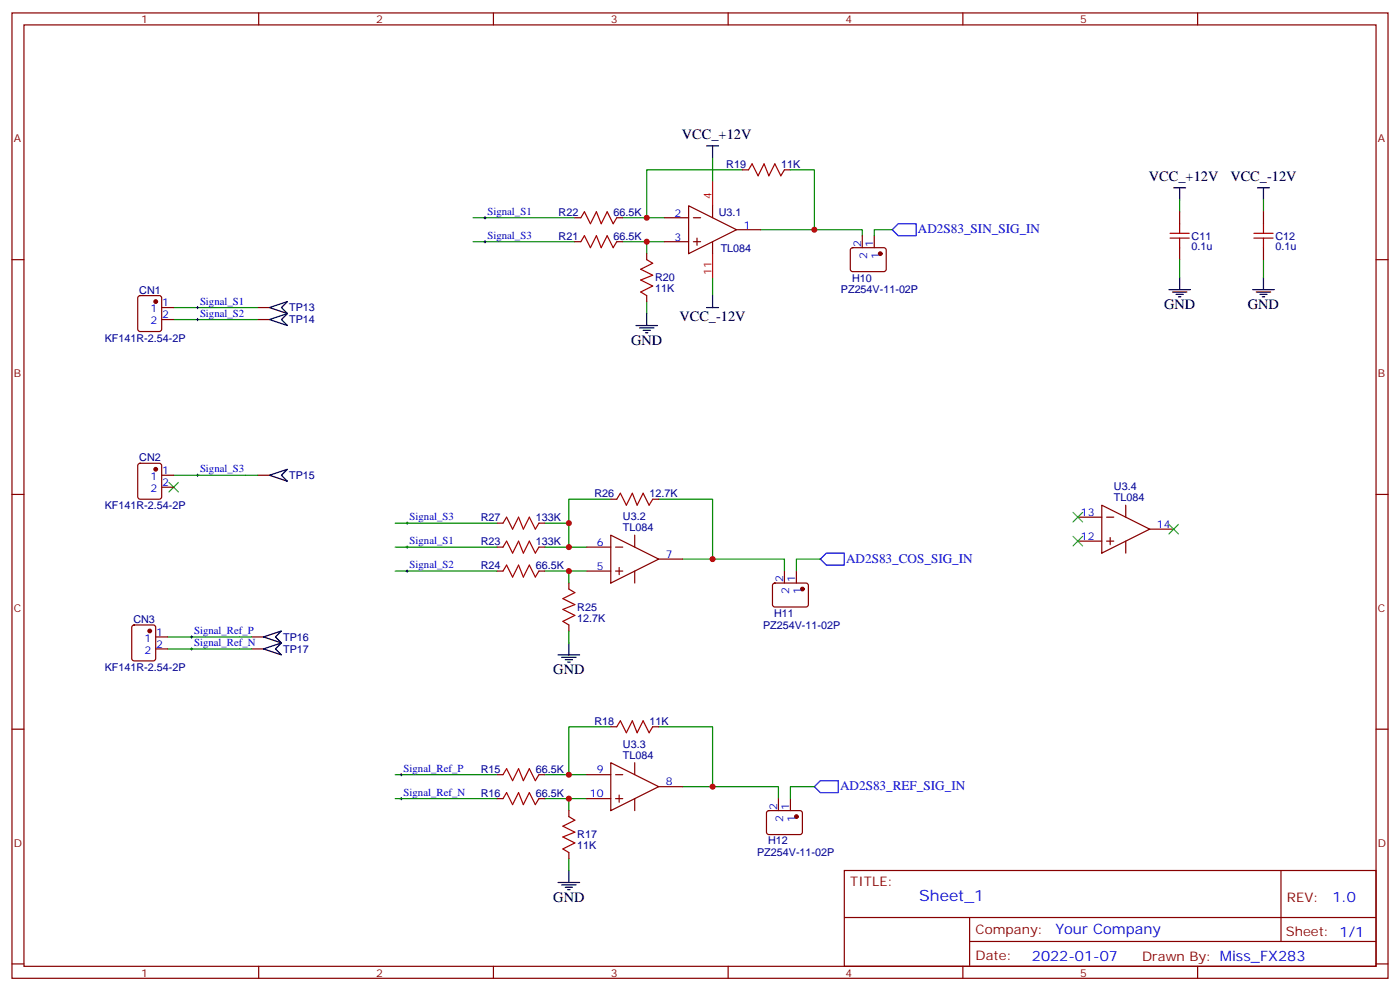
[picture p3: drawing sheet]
<svg xmlns="http://www.w3.org/2000/svg" width="412mm" height="292mm" viewBox="0 0 412 292" stroke-linecap="round" stroke-linejoin="round" font-family="sans-serif">
<g fill="none" stroke="#870000" stroke-width=".35">
<path d="M3.5 3.8h405.4v284.3h-405.4zM7.1 7.3h398.2v277.3h-398.2zM76.2 3.8v3.5M145.3 3.8v3.5M214.5 3.8v3.5M283.6 3.8v3.5M352.8 3.8v3.5M218.7 50h1.8M231.1 50h1.7M3.5 76.5h3.6M169.3 64.1h1.8M169.3 71.2h1.8"/>
<path d="M181.7 64.1h1.7M181.7 71.2h1.7M190.5 74.7v1.8M195.8 64.1h7M195.8 71.2h7M202.8 60.6l14.2 7.1-14.2 7zM204.3 64.1h2.1M204.3 71.2h2.1M205.3 70.1v2.1M209.9 60.6v3.5M209.9 71.2v3.5M217 67.7h7"/>
<path d="M250.7 73.2l.5-.2h9.4l.5 .7-.1 5.9-.7 .4-9.4-.1-.4-.6v-5.6zM254 69.4v3.6M257.5 69.4v3.6M347.5 62.4v3.5M347.5 73v3.5M372.2 62.4v3.5M372.2 73v3.5M405.3 76.5h3.6M40.8 87.3l.5-.2h5.6l.7 .4v9.4l-.4 .7h-5.9l-.7-.4v-9.4zM47.6 90.6h3.6M47.6 94.1h3.6M75.8 90.6h3.6"/>
<path d="M75.8 94.1h3.6M190.5 87.1v1.7M40.8 136.7l.5-.2h5.6l.7 .4v9.4l-.4 .7h-5.9l-.7-.4v-9.4zM47.6 140h3.6M75.8 140h3.6M3.5 145.6h3.6M47.6 143.5h3.6M146.4 154.1h1.8M158.7 154.1h1.8M179.9 157.6l14.1 7.1-14.1 7zM179.9 147h1.8M187 157.6v3.5"/>
<path d="M192.3 147h1.7M317.5 152.3h7.1M317.5 159.4h7.1M324.6 148.8l14.1 7.1-14.1 7zM326 152.3h2.1M326 159.4h2.1M327 158.3v2.1M331.6 148.8v3.5M331.6 159.4v3.5M338.7 155.9h7M405.3 145.6h3.6M146.4 161.1h1.8"/>
<path d="M146.4 168.2h1.8M158.7 161.1h1.8M158.7 168.2h1.8M167.6 171.7v1.8M172.9 161.1h7M172.9 168.2h7M181.3 161.1h2.1M181.3 168.2h2.1M182.4 167.1v2.2M187 168.2v3.5M194 164.7h7.1M227.8 171.9l.4-.2 9.5 .1 .4 .6v6l-.7 .4-9.4-.1-.5-.6v-5.7z"/>
<path d="M231.1 168.2v3.5M234.6 168.2v3.5M39 184.3l.5-.2h5.7l.6 .4 .1 9.5-.5 .6-5.9 .1-.6-.5-.1-9.4zM45.9 187.6h3.5M45.9 191.1h3.5M74.1 187.6h3.5M74.1 191.1h3.5M167.6 184.1v1.7M3.5 214.8h3.6M179.9 214.1h1.8M192.3 214.1h1.7M405.3 214.8h3.6"/>
<path d="M146.4 228.2h1.8M146.4 235.2h1.8M158.7 228.2h1.8M158.7 235.2h1.8M167.6 238.8v1.7M172.9 228.2h7M172.9 235.2h7M179.9 224.6l14.1 7.1-14.1 7.1zM181.3 228.2h2.1M181.3 235.2h2.1M182.4 234.2v2.1M187 224.6v3.6"/>
<path d="M187 235.2v3.6M194 231.7h7.1M226 239l.5-.2h9.4l.5 .7-.1 5.9-.6 .4-9.5-.1-.4-.6v-5.6zM229.3 235.2v3.6M232.8 235.2v3.6M167.6 251.1v1.8M248.7 256.4h156.6v28.2h-156.6zM377.3 256.4v20.9M248.7 270.2h156.5M285.6 277.3h119.6M285.6 270.2v14.2M3.5 283.9h3.6"/>
<path d="M76.2 284.6v3.5M145.3 284.6v3.5M214.5 284.6v3.5M283.6 284.6v3.5M352.8 284.6v3.5M405.3 283.9h3.6"/>
</g>
<g fill="none" stroke="#008700" stroke-width=".35">
<path d="M209.9 46.5v7.1M218.7 50h-28.2v14.1M232.8 50h7.1v17.7M347.5 58.8v3.6M372.2 58.8v3.6M139.3 64.1h30M139.3 71.2h30M183.4 64.1h12.4M183.4 71.2h12.4M190.5 71.2v3.5M224 67.7h30v1.7M262.8 67.7h-5.3v1.7"/>
<path d="M347.5 76.5v5.3M372.2 76.5v5.3M51.2 90.6h24.6M51.2 94.1h24.6M190.5 88.8v3.6M209.9 81.8v5.3M51.2 140h24.6M116.4 154.1h30M160.5 154.1h7.1M179.9 147h-12.3v14.1M194 147h15.9v17.7h-8.8M116.4 168.2h30"/>
<path d="M116.4 161.1h30M160.5 168.2h12.4M160.5 161.1h12.4M167.6 168.2v3.5M209.9 164.7h21.2v3.5M241.7 164.7h-7.1v3.5M49.4 187.6h24.7M49.4 191.1h24.7M167.6 185.8v3.6M179.9 214.1h-12.3v14.1M194 214.1h15.9v17.6h-8.8M116.4 228.2h30"/>
<path d="M116.4 235.2h30M160.5 228.2h12.4M160.5 235.2h12.4M167.6 235.2v3.6M209.9 231.7h19.4v3.5M239.9 231.7h-7.1v3.5M167.6 252.9v3.5"/>
</g>
<g fill="none" stroke="#000" stroke-width=".29">
<path d="M142.5 64.1h.7M142.5 71.2h.7M142.9 63.8v.7M142.9 70.8v.7M57.9 90.6h.7M57.9 94.1h.7M58.2 90.2v.7M58.2 93.8v.7M57.9 140h.7M58.2 139.6v.7M119.6 154.1h.7M119.9 153.7v.7"/>
<path d="M119.6 161.1h.7M119.6 168.2h.7M119.9 160.8v.7M119.9 167.9v.7M56.1 187.6h.7M56.1 191.1h.7M56.4 187.3v.7M56.4 190.8v.7M117.8 228.2h.7M117.8 235.2h.7M118.2 227.8v.7M118.2 234.9v.7"/>
</g>
<g fill="none" stroke="#000" stroke-width=".35">
<path d="M208.1 43h3.6M209.9 43v3.5M345.7 55.3h3.5M347.5 55.3v3.5M370.4 55.3h3.5M372.2 55.3v3.5M79.4 90.6l5.3-1.8-1.8 1.8 1.8 1.8zM79.4 94.1l5.3-1.7-1.8 1.7 1.8 1.8zM187.3 95.9h6.4M188.4 96.6h4.2M189.4 97.3h2.2M190.1 98h.8"/>
<path d="M190.5 92.4v3.5M208.1 90.6h3.6M209.9 87.1v3.5M344.3 85.3h6.4M345.4 86h4.2M346.4 86.7h2.1M347.1 87.4h.7M347.5 81.8v3.5M369 85.3h6.4M370.1 86h4.2M371.1 86.7h2.1M371.8 87.4h.7"/>
<path d="M372.2 81.8v3.5M79.4 140l5.3-1.8-1.8 1.8 1.8 1.7zM77.6 187.6l5.3-1.8-1.8 1.8 1.8 1.8zM77.6 191.1l5.3-1.7-1.8 1.7 1.8 1.8zM164.4 192.9h6.3M165.5 193.6h4.2M166.5 194.3h2.1M167.2 195h.7M167.6 189.4v3.5M164.4 259.9h6.3M167.6 256.4v3.5M165.5 260.6h4.2"/>
<path d="M166.5 261.3h2.1M167.2 262h.7"/>
</g>
<path d="M49.7 142.1l2.9 2.8M52.6 142.1l-2.9 2.8M316.1 150.9l2.8 2.8M316.1 158l2.8 2.8M318.9 150.9l-2.8 2.8M318.9 158l-2.8 2.8M344.3 154.4l2.8 2.9M347.1 154.4l-2.8 2.9" fill="none" stroke="#3c3" stroke-width=".35"/>
<g fill="#870000" stroke="#870000" stroke-width=".35">
<circle cx="45.9" cy="88.8" r=".53"/>
<circle cx="45.9" cy="138.2" r=".53"/>
<circle cx="44.1" cy="185.8" r=".53"/>
<circle cx="259.3" cy="74.7" r=".53"/>
<circle cx="236.4" cy="173.5" r=".53"/>
<circle cx="234.6" cy="240.5" r=".53"/>
</g>
<g fill="none" stroke="#a10000" stroke-width=".35">
<path d="M220.5 50l1-1.7 1.8 3.5 1.8-3.5 1.4 3.5 1.7-3.5 1.8 3.5 1.1-1.8M171.1 71.2l1.1-1.8 1.7 3.6 1.8-3.6 1.4 3.6 1.8-3.6 1.7 3.6 1.1-1.8M171.1 64.1l1.1-1.7 1.7 3.5 1.8-3.5 1.4 3.5 1.8-3.5 1.7 3.5 1.1-1.8M190.5 76.5l1.8 1-3.6 1.8 3.6 1.8-3.6 1.4 3.6 1.7-3.6 1.8 1.8 1.1M344.7 70.1h5.6M344.7 68.7h5.6M347.5 65.9v2.8M347.5 70.1v2.9M369.4 70.1h5.6M369.4 68.7h5.6M372.2 65.9v2.8M372.2 70.1v2.9"/>
<path d="M148.2 154.1l1-1.8 1.8 3.6 1.8-3.6 1.4 3.6 1.7-3.6 1.8 3.6 1-1.8M181.7 147l1-1.7 1.8 3.5 1.8-3.5 1.4 3.5 1.7-3.5 1.8 3.5 1.1-1.8M148.2 161.1l1-1.7 1.8 3.5 1.8-3.5 1.4 3.5 1.7-3.5 1.8 3.5 1-1.8M148.2 168.2l1-1.8 1.8 3.6 1.8-3.6 1.4 3.6 1.7-3.6 1.8 3.6 1-1.8M167.6 173.5l1.7 1.1-3.5 1.7 3.5 1.8-3.5 1.4 3.5 1.8-3.5 1.7 1.8 1.1M181.7 214.1l1-1.8 1.8 3.5 1.8-3.5 1.4 3.5 1.7-3.5 1.8 3.5 1.1-1.7M148.2 228.2l1-1.8 1.8 3.5 1.8-3.5 1.4 3.5 1.7-3.5 1.8 3.5 1-1.7M148.2 235.2l1-1.7 1.8 3.5 1.8-3.5 1.4 3.5 1.7-3.5 1.8 3.5 1-1.8M167.6 240.5l1.7 1.1-3.5 1.7 3.5 1.8-3.5 1.4 3.5 1.8-3.5 1.7 1.8 1.1"/>
</g>
<path d="M209.9 53.6v7M209.9 74.7v7.1" fill="none" stroke="#f00" stroke-width=".35"/>
<path d="M262.8 67.7l1.8-1.8h5.3v3.5h-5.3zM241.7 164.7l1.7-1.8h5.3v3.5h-5.3zM239.9 231.7l1.8-1.8h5.2v3.6h-5.2z" fill="none" stroke="#00f" stroke-width=".35"/>
<g fill="#c00">
<circle cx="167.6" cy="235.2" r=".88"/>
<circle cx="167.6" cy="228.2" r=".88"/>
<circle cx="190.5" cy="64.1" r=".88"/>
<circle cx="190.5" cy="71.2" r=".88"/>
<circle cx="209.9" cy="231.7" r=".88"/>
<circle cx="209.9" cy="164.7" r=".88"/>
<circle cx="167.6" cy="168.2" r=".88"/>
<circle cx="167.6" cy="161.1" r=".88"/>
<circle cx="167.6" cy="154.1" r=".88"/>
<circle cx="239.9" cy="67.7" r=".88"/>
</g>
<text font-size="4.6" fill="#00f" x="270.8" y="265.4">Sheet_1</text>
<g font-size="4.2">
<text x="200.9" y="40.9">VCC_+12V</text>
<text x="338.4" y="53.2">VCC_+12V</text>
<text x="362.4" y="53.2">VCC_-12V</text>
<text x="200.1" y="94.6">VCC_-12V</text>
<text x="342.9" y="90.9">GND</text>
<text x="367.6" y="90.9">GND</text>
<text x="185.9" y="101.5">GND</text>
<text x="163" y="198.5">GND</text>
<text x="163" y="265.6">GND</text>
</g>
<g font-size="4.2" fill="#00f">
<text x="392.5" y="265.7">1.0</text>
<text x="310.9" y="275.2">Your Company</text>
<text x="304" y="283">2022-01-07</text>
</g>
<g font-size="3.9" fill="#00f">
<text x="270.4" y="68.7">AD2S83_SIN_SIG_IN</text>
<text x="249.2" y="165.7">AD2S83_COS_SIG_IN</text>
<text x="247.5" y="232.8">AD2S83_REF_SIG_IN</text>
</g>
<g font-size="3.9" fill="#800">
<text x="250.5" y="261">TITLE:</text>
<text x="379.1" y="265.7">REV:</text>
<text x="287.4" y="275.2">Company:</text>
<text x="378.7" y="275.8">Sheet: 1/1</text>
<text x="287.4" y="282.9">Date:</text>
<text x="336.4" y="282.9">Drawn By: Miss_FX283</text>
</g>
<g font-size="3.2" fill="#800">
<text x="41.6" y="6.8">1</text>
<text x="110.8" y="6.8">2</text>
<text x="179.9" y="6.8">3</text>
<text x="249.1" y="6.8">4</text>
<text x="318.2" y="6.8">5</text>
<text x="4.1" y="41.9">A</text>
<text x="405.9" y="41.9">A</text>
<text x="4.1" y="111.1">B</text>
<text x="405.9" y="111.1">B</text>
<text x="4.1" y="180.2">C</text>
<text x="405.9" y="180.2">C</text>
<text x="4.1" y="249.3">D</text>
<text x="405.9" y="249.3">D</text>
<text x="41.6" y="287.6">1</text>
<text x="110.8" y="287.6">2</text>
<text x="179.9" y="287.6">3</text>
<text x="249.1" y="287.6">4</text>
<text x="318.2" y="287.6">5</text>
</g>
<g font-size="3.2" fill="#000080">
<text x="213.9" y="49.4">R19</text>
<text x="230.2" y="49.4">11K</text>
<text x="164.6" y="63.5">R22</text>
<text x="180.8" y="63.5">66.5K</text>
<text x="211.7" y="63.5">U3.1</text>
<text x="164.6" y="70.6">R21</text>
<text x="180.8" y="70.6">66.5K</text>
<text x="351" y="70.6">C11</text>
<text x="375.7" y="70.6">C12</text>
<text x="212.3" y="74.1">TL084</text>
<text x="351" y="73.7">0.1u</text>
<text x="375.7" y="73.7">0.1u</text>
<text x="193" y="82.9">R20</text>
<text x="251" y="82.9">H10</text>
<text x="41" y="86.5">CN1</text>
<text x="193" y="86.1">11K</text>
<text x="247.7" y="86.4">PZ254V-11-02P</text>
<text x="85.2" y="91.7">TP13</text>
<text x="85.2" y="95.3">TP14</text>
<text x="30.9" y="100.6">KF141R-2.54-2P</text>
<text x="41" y="135.9">CN2</text>
<text x="85.2" y="141.1">TP15</text>
<text x="30.9" y="150">KF141R-2.54-2P</text>
<text x="175.1" y="146.4">R26</text>
<text x="191.4" y="146.4">12.7K</text>
<text x="328.1" y="147.6">TL084</text>
<text x="328.1" y="144.4">U3.4</text>
<text x="141.6" y="153.5">R27</text>
<text x="157.8" y="153.5">133K</text>
<text x="183.5" y="153.2">U3.2</text>
<text x="141.6" y="160.5">R23</text>
<text x="157.8" y="160.5">133K</text>
<text x="183.5" y="156.4">TL084</text>
<text x="141.6" y="167.6">R24</text>
<text x="157.8" y="167.6">66.5K</text>
<text x="170" y="179.9">R25</text>
<text x="39.3" y="183.5">CN3</text>
<text x="170" y="183.1">12.7K</text>
<text x="224.8" y="185.2">PZ254V-11-02P</text>
<text x="228.1" y="181.7">H11</text>
<text x="83.4" y="188.7">TP16</text>
<text x="30.9" y="197.6">KF141R-2.54-2P</text>
<text x="83.4" y="192.3">TP17</text>
<text x="175.1" y="213.4">R18</text>
<text x="191.4" y="213.4">11K</text>
<text x="183.5" y="220.2">U3.3</text>
<text x="141.6" y="227.6">R15</text>
<text x="157.8" y="227.6">66.5K</text>
<text x="183.5" y="223.4">TL084</text>
<text x="141.6" y="234.6">R16</text>
<text x="157.8" y="234.6">66.5K</text>
<text x="170" y="250.1">11K</text>
<text x="170" y="246.9">R17</text>
<text x="226.3" y="248.7">H12</text>
<text x="223" y="252.3">PZ254V-11-02P</text>
</g>
<g font-size="3.2" fill="#f00">
<text x="209.5" y="58.5" transform="rotate(-90 209.5 58.5)">4</text>
<text x="209.5" y="80.9" transform="rotate(-90 209.5 80.9)">11</text>
</g>
<g font-size="3.2" fill="#00f">
<text x="143.6" y="63.3">Signal_S1</text>
<text x="198.7" y="63.8">2</text>
<text x="143.6" y="70.3">Signal_S3</text>
<text x="198.7" y="70.8">3</text>
<text x="219.1" y="67.3">1</text>
<text x="253.6" y="72.8" transform="rotate(-90 253.6 72.8)">2</text>
<text x="255.4" y="76.3" transform="rotate(-90 255.4 76.3)">2</text>
<text x="257.2" y="72.8" transform="rotate(-90 257.2 72.8)">1</text>
<text x="258.9" y="76.3" transform="rotate(-90 258.9 76.3)">1</text>
<text x="58.9" y="89.7">Signal_S1</text>
<text x="44.3" y="92">1</text>
<text x="44.3" y="95.5">2</text>
<text x="47.8" y="90.2">1</text>
<text x="47.8" y="93.8">2</text>
<text x="58.9" y="93.2">Signal_S2</text>
<text x="44.3" y="141.4">1</text>
<text x="47.8" y="139.6">1</text>
<text x="47.8" y="143.2">2</text>
<text x="58.9" y="139.1">Signal_S3</text>
<text x="44.3" y="144.9">2</text>
<text x="120.6" y="153.2">Signal_S3</text>
<text x="318.4" y="152">13</text>
<text x="340.8" y="155.5">14</text>
<text x="120.6" y="160.3">Signal_S1</text>
<text x="175.8" y="160.8">6</text>
<text x="318.4" y="159">12</text>
<text x="120.6" y="167.3">Signal_S2</text>
<text x="175.8" y="167.9">5</text>
<text x="196.1" y="164.3">7</text>
<text x="230.7" y="171.6" transform="rotate(-90 230.7 171.6)">2</text>
<text x="234.2" y="171.6" transform="rotate(-90 234.2 171.6)">1</text>
<text x="232.5" y="175.1" transform="rotate(-90 232.5 175.1)">2</text>
<text x="236" y="175.1" transform="rotate(-90 236 175.1)">1</text>
<text x="42.5" y="189">1</text>
<text x="46" y="187.3">1</text>
<text x="46" y="190.8">2</text>
<text x="57.1" y="186.7">Signal_Ref_P</text>
<text x="57.1" y="190.3">Signal_Ref_N</text>
<text x="42.5" y="192.5">2</text>
<text x="118.9" y="227.3">Signal_Ref_P</text>
<text x="175.8" y="227.8">9</text>
<text x="196.1" y="231.4">8</text>
<text x="118.9" y="234.4">Signal_Ref_N</text>
<text x="173.8" y="234.9">10</text>
<text x="229" y="238.6" transform="rotate(-90 229 238.6)">2</text>
<text x="232.5" y="238.6" transform="rotate(-90 232.5 238.6)">1</text>
<text x="230.7" y="242.1" transform="rotate(-90 230.7 242.1)">2</text>
<text x="234.2" y="242.1" transform="rotate(-90 234.2 242.1)">1</text>
</g>
</svg>
